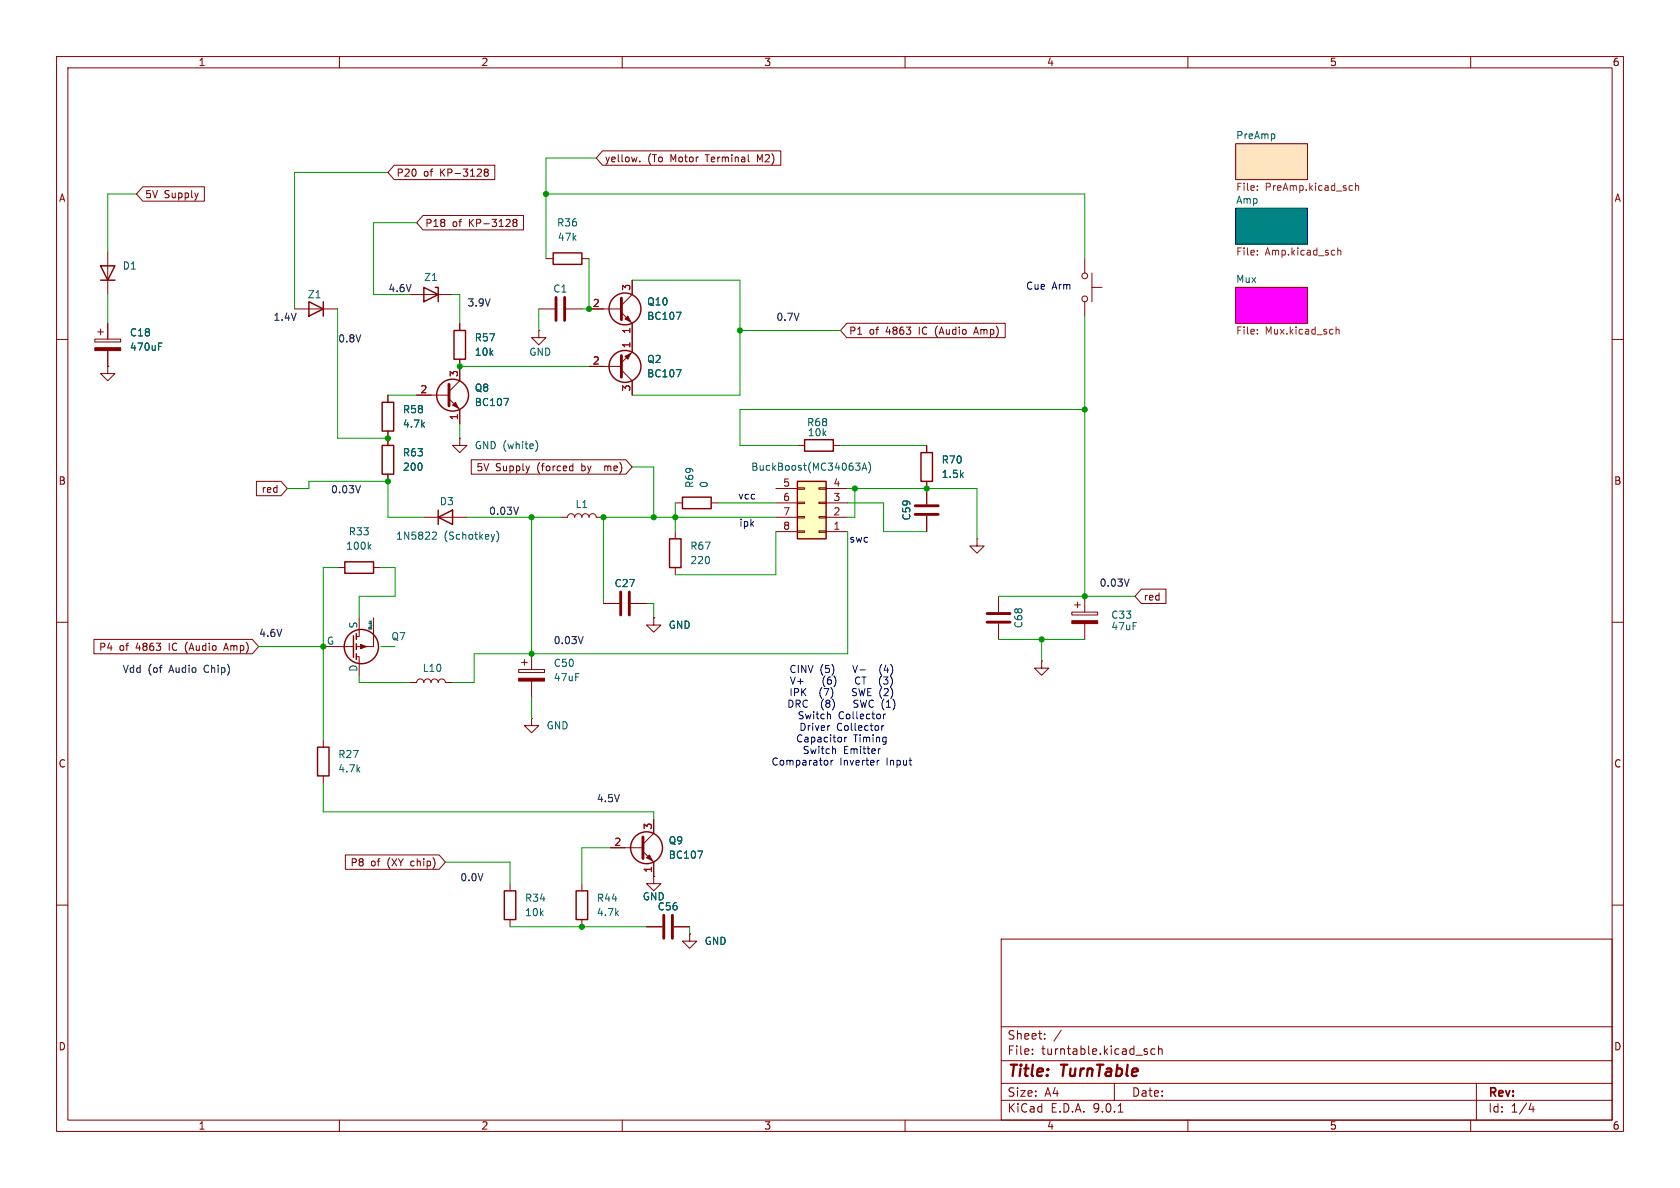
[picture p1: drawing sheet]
<svg xmlns="http://www.w3.org/2000/svg" width="297mm" height="210mm" viewBox="0 0 297 210" stroke-linecap="round" stroke-linejoin="round" font-family="sans-serif">
<g fill="none" stroke="#840000" stroke-width=".18">
<path d="M10 10h277v190h-277zM12 12h273v186h-273zM60 10v2M110 10v2M160 10v2M210 10v2M260 10v2M218.4 25.4h12.7v6.4h-12.7zM16.8 59.9h4.5v.6h-4.5zM17.3 58.7h1M17.8 58.2v1M19 44.5v7.6"/>
<path d="M19 57.2v2.7M52.1 54.6h7.6M72.4 52.1h7.6M81.3 57.2v1.2M96.5 45.7h1.3M102.9 45.7h1.2M104.1 54.6h5.8M109.9 55.2l1.9 2v5l-1.9 1.9M111.8 49.5v2.6l-1.9 1.9M191.8 45.7v2.6M191.8 53.3v2.6M193 50.8h1.8"/>
<path d="M193 48.3v5M218.4 50.8h12.7v6.4h-12.7zM10 60h2M19 64.8v1.2h1.3l-1.3 1.3-1.2-1.3h1.2M19 64.8h.1M19 62v2.8M68.6 77.5v1.2M81.3 63.5v1.3M104.1 64.8h5.8M109.9 65.4l1.9 1.9v2.6M285 60h2M68.6 83.8v1.3"/>
<path d="M74.9 91.4h7.6M119.4 94v1.3M119.4 88.9h1.2M125.7 88.9h1.3M10 110h2M91.7 118.4h4.6v.5h-4.6zM92.2 117.1h1M92.7 116.6v1M94 115.6v2.8M106.7 106.7h2.8M111.5 106.7h2.8M119.4 100.3v1.3"/>
<path d="M189.5 108.2h4.6v.5h-4.6zM190 106.9h1M190.5 106.4v1M191.8 105.4v2.8M191.8 110.2v2.8M285 110h2M57.1 130.8v1.3M57.1 137.2v1.2M94 127v1.3h1.2l-1.2 1.2-1.3-1.2h1.3M94 127h.1M94 120.4v2.8M90.2 156.2v1.3"/>
<path d="M102.9 156.2v1.3M107.9 149.9h5.8M113.7 150.5l1.9 1.9v2.5M115.6 154.9v1.3h1.2l-1.2 1.3-1.3-1.3h1.3M115.6 154.9h.1M115.6 144.8v2.5l-1.9 1.9M10 160h2M90.2 162.6v1.2M102.9 162.6v1.2M114.3 163.8h2.8M119.1 163.8h2.8M121.9 165.1v1.3h1.3l-1.3 1.2-1.3-1.2h1.3"/>
<path d="M121.9 165.1h.1M177 166h108v32h-108zM285 160h2M60 198v2M110 198v2M160 198v2M177 194.5h108M177 191.5h108M177 187.5h108M177 181.5h108M182.5 186.3v.1M182.5 185.5v.1"/>
<path d="M184.7 183.6v.1M184.7 182.8v.1M187.6 182.1l-1.3 2M197 191.5v3M197.7 196.6h.8M202.7 185.9l.2 .2-.2 .3M202.7 185.4l.1 .1M204.2 185.5l-.5-.1-.2 .3v.4l.1 .2h.6M204.8 185.5l.2-.1 .4 .1 .1 .9M204.8 184.9v1.5M210 198v2M260 198v2"/>
<path d="M261 191.5v6.5M270.7 195l-.4 1.1h.9M271 195.6v1"/>
<circle cx="191.8" cy="48.8" r=".51"/>
<circle cx="191.8" cy="52.8" r=".51"/>
</g>
<path d="M218.4 50.8h12.7v6.4h-12.7z" fill="#f0f" stroke="#f0f" stroke-width=".18"/>
<path d="M218.4 36.8h12.7v6.4h-12.7z" fill="#008484" stroke="#008484" stroke-width=".18"/>
<path d="M218.4 25.4h12.7v6.4h-12.7z" fill="#ffe5bf" stroke="#ffe5bf" stroke-width=".18"/>
<g fill="none" stroke="#725600" stroke-width=".18">
<path d="M222.3 32.9v.1M222.3 33.5v.2M238.7 32.8l.4 .1M239.1 33.6l-.4 .1M239.6 32.9l.2-.1 .3 .1 .1 .8M239.6 32.4v1.3M222.3 58.9v.2M222.3 44.3v.1M222.3 45v.1M222.3 58.3v.1M236.2 57.8v1.3M236.2 58.3l.2-.1 .3 .1v.8"/>
<path d="M236.5 43.8v1.3M236.5 44.4l.2-.2 .3 .1v.8"/>
</g>
<path d="M218.4 36.8h12.7v6.4h-12.7z" fill="none" stroke="#000" stroke-width=".18"/>
<g fill="none" stroke="#840000" stroke-width=".25">
<path d="M17.8 47h2.5l-1.3 2.5zM17.8 49.5h2.5M54.6 53.3l2.5 1.3-2.5 1.3zM57.1 53.3v2.6M74.9 50.8l2.6 1.3-2.6 1.2zM77 50.8h.5v2.5M80.3 58.4h2v5.1h-2zM97.8 44.7h5.1v2h-5.1zM67.6 78.7h2v5.1h-2zM77.5 91.4l2.5-1.2v2.5zM77.5 90.2v2.5M118.4 95.3h2v5h-2z"/>
<path d="M120.6 87.9h5.1v2h-5.1zM56.1 132.1h2.1v5.1h-2.1zM89.2 157.5h2v5.1h-2zM101.9 157.5h2v5.1h-2z"/>
<circle cx="110.5" cy="54.6" r="2.82"/>
<circle cx="110.5" cy="64.8" r="2.82"/>
<circle cx="114.3" cy="149.9" r="2.82"/>
</g>
<g fill="#840000" stroke="#840000" stroke-width=".18">
<path d="M16.8 61.5h4.5v.5h-4.5z"/>
<path d="M110.5 63l1-.5-.5 1z"/>
<path d="M110.5 56.4l.5-.5 .5 1z"/>
<path d="M91.7 119.9h4.6v.5h-4.6z"/>
<path d="M189.5 109.7h4.6v.5h-4.6z"/>
<path d="M114.3 151.6l.5-.5 .5 1z"/>
</g>
<path d="M119.6 55.2h.8l-.5 1.3M28.1 61.3h.4M28.1 60.7h.6M119.6 65.3h.8l-.5 1.3M76.6 94.1h.4l.2 .3-.8 .9h.8M87.4 94.5l-.3 .8M87.8 93.9a1.46 1.46 0 0 1 0 1.9M123.4 150.4h.8l-.5 1.3" fill="none" stroke="#006464" stroke-width=".18"/>
<path d="M109.9 52.7v3.8M109.9 62.9v3.8M109.7 104.6v4.1M111.3 104.6v4.1M113.7 148v3.8M117.3 161.8v4.1M118.9 161.8v4.1" fill="none" stroke="#840000" stroke-width=".51"/>
<path d="M141 85.1h5v10.2h-5z" fill="#ffffc2"/>
<g fill="none" stroke="#840000" stroke-width=".25">
<path d="M67.6 71.1h2v5.1h-2zM142.2 77.7h5.1v2.1h-5.1zM61 99.3h5v2h-5zM141 85.1h5v10.2h-5zM162.8 80h2v5.1h-2zM62.5 112.4v3.8M63 112v1M63 113.8v1M63 115.6v1"/>
<circle cx="80" cy="69.8" r="2.82"/>
<circle cx="63.9" cy="114.3" r="3"/>
</g>
<g fill="none" stroke="#840000" stroke-width=".18">
<path d="M25.2 33h10.9v2.6h-10.9l-1.1-1.3zM69.7 29.2h17.8v2.6h-17.8l-1.1-1.3zM74.8 38.1h17.8v2.5h-17.8l-1.1-1.2zM85.8 30.4l-.2-.2 .2-.3h.3l.2 .2-.2 .3M85.8 30.4l-.2 .3 .1 .3 .1 .2 .4-.1 .1-.2v-.2l-.2-.3M85.8 30.4h.3M90.9 39.3l-.2-.2 .2-.3h.3l.2 .2-.2 .3M90.9 39.3l-.2 .3v.3l.2 .1h.4l.1-.2v-.2l-.2-.3M90.9 39.3h.3M106.5 26.7h31.5v2.5h-31.5l-1.1-1.3zM113.1 28.5v.1M132.3 28.5l.2 .1"/>
<path d="M19 57.2v2.7M81.3 57.2v1.2M95.2 58.4v1.3h1.3l-1.3 1.3-1.2-1.3h1.2M95.2 58.4h.1M95.2 54.6h2.8M100.1 54.6h2.8M104.1 54.6h2.6M111.8 49.5v2.6M111.8 57.2v5M149.7 57.1h28v2.6h-28l-1.1-1.3zM172.3 58.7h.6M172.6 57.8l-.5 1.3"/>
<path d="M19 64.8h.1M19 62v2.8M68.6 69.9v1.2M68.6 76.2v2.5M73.7 69.9h5.7M79.4 70.5l1.9 1.9v2.5M81.3 77.5v1.2h1.2l-1.2 1.3-1.3-1.3h1.3M81.3 77.5h.1M81.3 63.5v3.8l-1.9 1.9M104.1 64.8h2.6M111.8 67.3v2.6M141 78.7h1.2"/>
<path d="M147.3 78.7h1.3M163.8 78.7v1.3M45.3 85.1h4.4l1.1 1.3-1.1 1.2h-4.4zM68.6 83.8v1.3M83.3 81.3h27.3l1.2 1.3-1.2 1.2h-27.3zM93.6 82.4l-.3 .8M99.1 91.4h1.2a.64 .64 0 0 1 .7-.6 .64 .64 0 0 1 .6 .6 .64 .64 0 0 1 .6-.6 .64 .64 0 0 1 .7 .6 .64 .64 0 0 1 .6-.6 .64 .64 0 0 1 .6 .6 .64 .64 0 0 1 .7-.6 .64 .64 0 0 1 .6 .6h1.3M100.9 82.4h.4M101.3 82v1.2M101.3 83.2h-.4M106.9 82.4v.8M107.1 82.4l-.2 .1"/>
<path d="M137.2 94h3.8M137.2 91.4h3.8M137.2 88.9h3.8M137.2 86.4h3.8M141 93.9h1.2v.2h-1.2zM141 91.3h1.2v.3h-1.2zM141 88.8h1.2v.2h-1.2zM141 86.2h1.2v.3h-1.2zM144.8 93.9h1.2v.2h-1.2zM144.8 91.3h1.2v.3h-1.2zM144.8 88.8h1.2v.2h-1.2zM144.8 86.2h1.2v.3h-1.2z"/>
<path d="M146 94h3.9M146 91.4h3.9M146 88.9h3.9M146 86.4h3.9M163.8 85.1v4.1M163.8 91.2v2.8M172.7 95.3v1.2h1.3l-1.3 1.3-1.3-1.3h1.3M172.7 95.3h.1M16.6 113h28l1.1 1.3-1.1 1.3h-28zM39.7 114.6h.6M40 113.7l-.5 1.3M57.1 114.3h5.4"/>
<path d="M59.7 100.3h1.3M63 116.1h.5v3.3M63.5 109.2v3.3h-.5M66 109.2v5.1h-3M66 100.3h1.3M106.7 106.7h2.8M111.5 106.7h2.8M115.6 109.2v1.3h1.2l-1.2 1.3-1.3-1.3h1.3M115.6 109.2h.1M176.5 105.4v2.8M176.5 110.2v2.8M184.1 116.8v1.3h1.3l-1.3 1.3-1.2-1.3h1.2"/>
<path d="M184.1 116.8h.1M201.8 104.1h4.3v2.6h-4.3l-1.1-1.3zM72.4 120.7h1.3a.64 .64 0 0 1 .6-.7 .64 .64 0 0 1 .6 .7 .64 .64 0 0 1 .7-.7 .64 .64 0 0 1 .6 .7 .64 .64 0 0 1 .6-.7 .64 .64 0 0 1 .7 .7 .64 .64 0 0 1 .6-.7 .64 .64 0 0 1 .6 .7h1.3M61.1 151.1h16.5l1.1 1.3-1.1 1.3h-16.5zM107.9 149.9h2.6M115.6 154.9h.1M115.6 144.8v2.5M115.6 152.4v2.5M114.3 163.8h2.8M119.1 163.8h2.8M121.9 165.1h.1"/>
</g>
<g fill="none" stroke="#006464" stroke-width=".18">
<path d="M119.6 55.2h.8l-.5 1.3M28.1 61.3h.4M28.1 60.7h.6M89.1 70.4h.8l-.5 1.3M94.7 77.9a1.46 1.46 0 0 1 0 1.9M119.6 65.3h.8l-.5 1.3M65.2 96.6l.4 .5M65.6 96.3l-.5 .4M151.3 81.9h.7l-.4 .4 .4 .2v.4l-.2 .2h-.4M152.4 83.1l.4-1.2 .4 1.2M152.5 82.8h.6M153.5 81.7a1.46 1.46 0 0 1 0 1.9"/>
<path d="M65.4 109.8l.2 .2M65.7 109.8l-.2 .1M123.4 150.4h.8l-.5 1.3"/>
</g>
<path d="M98.3 52.6v4M99.8 52.6v4M79.4 67.9v3.9M161.8 90.9h4.1M161.8 89.4h4.1M174.5 108.5h4.1M174.5 110h4.1" fill="none" stroke="#840000" stroke-width=".51"/>
<g fill="#840000" stroke="#840000" stroke-width=".18">
<path d="M63.8 113.9l1 .4-1 .4z"/>
<path d="M80 71.6l.5-.5 .5 1z"/>
</g>
<path d="M63.7 85.8l-.4 1.3M91.7 89.7l-.5 1.2M103.1 112.5l-.4 1.3M199.6 102.4l-.4 1.2" fill="none" stroke="#0f0f0f" stroke-width=".18"/>
<g fill="none" stroke="#009600" stroke-width=".18">
<path d="M24.1 34.3h-5.1v10.2M68.6 30.5h-16.5v24.1M73.7 39.4h-7.7v12.7h6.4M96.5 34.3h95.3v11.4M105.4 27.9h-8.9v17.8M19 52.1v5.1M59.7 54.6v22.9h8.9M80 52.1h1.3v5.1M95.2 54.6v3.8M104.1 45.7v8.9h-1.2M111.8 49.5h19v20.4h-19M130.8 58.4h17.8"/>
<path d="M191.8 55.9v49.5M68.6 69.9h5.1M81.3 64.8h22.8M81.3 74.9v2.6M148.6 78.7h15.2M191.8 72.4h-61v6.3h10.2M50.8 86.4h3.8v-1.3h14v6.3h6.3M82.5 91.4h16.6M94 91.4v24.2M111.8 82.6h3.8v8.8M119.4 88.9v5.1M127 88.9h10.2"/>
<path d="M137.2 91.4h-30.5v15.3M137.2 94v7.6h-17.8M149.9 94v21.6h-66.1v5.1h-3.8M149.9 88.9h6.3v5.1h7.6M149.9 86.4h22.8v8.9M151.1 86.4v5h-1.2M45.7 114.3h11.4M59.7 100.3h-2.6v30.5M63.5 119.4v1.3h8.9M67.3 100.3h2.5v5.1h-6.3v3.8M67.3 114.3h2.5M114.3 106.7h1.3v2.5"/>
<path d="M176.5 105.4h24.2M176.5 113h15.3M184.1 113v3.8M57.1 138.4v5.1h58.5v1.3M94 123.2v3.8M78.7 152.4h11.5v3.8M107.9 149.9h-5v6.3M90.2 163.8h24.1M121.9 163.8v1.3"/>
</g>
<g fill="none" stroke="#0000c2" stroke-width=".18">
<path d="M150.7 117.6l.5 1.3M151.5 119.7a.72 .72 0 0 0 .2 1.2M155.8 119.5a1.47 1.47 0 0 0 0 1.9M155.9 117.4a1.46 1.46 0 0 0 0 2M146.1 134.4l.3 .2v.4l-.3 .3M146.7 128.3h-.2M146.8 126.3v.8M146.9 134.4v.9M147.3 134.4l-.4 .2M147.7 132.4v.8M149.3 130.3v.9M149.7 130.3l-.4 .3"/>
<path d="M150.7 122.9l.2 .1M150.9 121.7l-.2 .3 .2 .3M151 125h.1M151 124.2l.2 .2M155.4 132.4l-.1 .2M155.4 134.4l-.3 .2M155.9 128.3v.8M156.2 126.2v.9M156.3 128.3l-.4 .2M156.3 126.3l-.1 .2"/>
</g>
<g fill="#009600" stroke="#009600" stroke-width=".18">
<circle cx="106.7" cy="91.4" r=".46"/>
<circle cx="94" cy="115.6" r=".46"/>
<circle cx="102.9" cy="163.8" r=".46"/>
<circle cx="191.8" cy="72.4" r=".46"/>
<circle cx="130.8" cy="58.4" r=".46"/>
<circle cx="119.4" cy="91.4" r=".46"/>
<circle cx="115.6" cy="91.4" r=".46"/>
<circle cx="191.8" cy="105.4" r=".46"/>
<circle cx="68.6" cy="85.1" r=".46"/>
<circle cx="96.5" cy="34.3" r=".46"/>
<circle cx="104.1" cy="54.6" r=".46"/>
<circle cx="81.3" cy="64.8" r=".46"/>
<circle cx="94" cy="91.4" r=".46"/>
<circle cx="68.6" cy="77.5" r=".46"/>
<circle cx="163.8" cy="86.4" r=".46"/>
<circle cx="184.1" cy="113" r=".46"/>
<circle cx="151.1" cy="86.4" r=".46"/>
<circle cx="57.1" cy="114.3" r=".46"/>
</g>
<g font-size="2.8" fill="#840000">
<text x="178" y="190.9">Title:</text>
<text x="187.7" y="190.9">TurnTable</text>
</g>
<g font-size="2.1" fill="#840000">
<text x="178" y="184">Sheet:</text>
<text x="178" y="186.7">File:</text>
<text x="184.1" y="186.7">turntable.kicad_sch</text>
<text x="178" y="196.9">KiCad</text>
<text x="178" y="194.1">Size:</text>
<text x="184.7" y="194.1">A4</text>
<text x="185.7" y="196.9">E.D.A.</text>
<text x="193.3" y="196.9">9.0.1</text>
<text x="200" y="194.1">Date:</text>
<text x="263" y="194.3">Rev:</text>
<text x="263" y="196.9">Id:</text>
<text x="267.1" y="196.9">1/4</text>
</g>
<g font-size="1.8" fill="#840000">
<text x="35" y="11.9">1</text>
<text x="85" y="11.9">2</text>
<text x="135" y="11.9">3</text>
<text x="185" y="11.9">4</text>
<text x="235" y="11.9">5</text>
<text x="285" y="11.9">6</text>
<text x="106.8" y="28.9">yellow.</text>
<text x="114.5" y="28.9">(To</text>
<text x="118.6" y="28.9">Motor</text>
<text x="125" y="28.9">Terminal</text>
<text x="134.3" y="28.9">M2)</text>
<text x="10.3" y="35.9">A</text>
<text x="25.6" y="35.2">5V</text>
<text x="29" y="35.2">Supply</text>
<text x="70" y="31.4">P20</text>
<text x="74.9" y="31.4">of</text>
<text x="77.9" y="31.4">KP-3128</text>
<text x="285.3" y="35.9">A</text>
<text x="75.1" y="40.3">P18</text>
<text x="79.9" y="40.3">of</text>
<text x="83" y="40.3">KP-3128</text>
<text x="150" y="59.4">P1</text>
<text x="153.7" y="59.4">of</text>
<text x="156.7" y="59.4">4863</text>
<text x="162.7" y="59.4">IC</text>
<text x="165.8" y="59.4">(Audio</text>
<text x="172.9" y="59.4">Amp)</text>
<text x="84.1" y="83.5">5V</text>
<text x="87.6" y="83.5">Supply</text>
<text x="95.1" y="83.5">(forced</text>
<text x="103.1" y="83.5">by</text>
<text x="107.5" y="83.5">me)</text>
<text x="10.3" y="85.9">B</text>
<text x="46.1" y="87.3">red</text>
<text x="285.3" y="85.9">B</text>
<text x="202.1" y="106.4">red</text>
<text x="17.4" y="115.3">P4</text>
<text x="21.1" y="115.3">of</text>
<text x="24.1" y="115.3">4863</text>
<text x="30.1" y="115.3">IC</text>
<text x="33.2" y="115.3">(Audio</text>
<text x="40.3" y="115.3">Amp)</text>
<text x="10.3" y="135.9">C</text>
<text x="285.3" y="135.9">C</text>
<text x="61.9" y="153.4">P8</text>
<text x="65.5" y="153.4">of</text>
<text x="68.6" y="153.4">(XY</text>
<text x="72.9" y="153.4">chip)</text>
<text x="10.3" y="185.9">D</text>
<text x="285.3" y="185.9">D</text>
<text x="35" y="199.9">1</text>
<text x="85" y="199.9">2</text>
<text x="135" y="199.9">3</text>
<text x="185" y="199.9">4</text>
<text x="235" y="199.9">5</text>
<text x="285" y="199.9">6</text>
</g>
<g font-size="1.8" fill="#006464">
<text x="218.4" y="24.7">PreAmp</text>
<text x="98.4" y="40.2">R36</text>
<text x="218.4" y="36.1">Amp</text>
<text x="21.6" y="47.9">D1</text>
<text x="98.5" y="42.8">47k</text>
<text x="54.3" y="52.9">Z1</text>
<text x="74.9" y="49.9">Z1</text>
<text x="97.7" y="51.9">C1</text>
<text x="218.4" y="50.1">Mux</text>
<text x="22.9" y="59.7">C18</text>
<text x="114.3" y="54.2">Q10</text>
<text x="114.3" y="56.7">BC107</text>
<text x="22.9" y="62.2">470uF</text>
<text x="83.8" y="63.1">10k</text>
<text x="83.8" y="60.6">R57</text>
<text x="93.5" y="63.1">GND</text>
<text x="114.3" y="64.4">Q2</text>
<text x="83.8" y="72">BC107</text>
<text x="83.8" y="69.4">Q8</text>
<text x="114.3" y="66.9">BC107</text>
<text x="71.1" y="75.8">4.7k</text>
<text x="71.1" y="73.3">R58</text>
<text x="142.6" y="75.5">R68</text>
<text x="142.7" y="77.3">10k</text>
<text x="71.1" y="83.4">200</text>
<text x="71.1" y="80.9">R63</text>
<text x="83.8" y="79.6">GND (white)</text>
<text x="132.7" y="83.4">BuckBoost(MC34063A)</text>
<text x="166.4" y="82.1">R70</text>
<text x="77.7" y="89.5">D3</text>
<text x="122.8" y="86.4" transform="rotate(-90 122.8 86.4)">R69</text>
<text x="125.3" y="86.4" transform="rotate(-90 125.3 86.4)">0</text>
<text x="166.4" y="84.7">1.5k</text>
<text x="61.6" y="94.8">R33</text>
<text x="69.9" y="95.6">1N5822</text>
<text x="78.5" y="95.6">(Schotkey)</text>
<text x="101.6" y="90">L1</text>
<text x="161.1" y="92.1" transform="rotate(-90 161.1 92.1)">C59</text>
<text x="61.1" y="97.4">100k</text>
<text x="121.9" y="99.9">220</text>
<text x="121.9" y="97.4">R67</text>
<text x="108.5" y="104">C27</text>
<text x="63.2" y="111.2" transform="rotate(-90 63.2 111.2)">S</text>
<text x="69.1" y="113.4">Q7</text>
<text x="118.1" y="111.4">GND</text>
<text x="180.9" y="111.2" transform="rotate(-90 180.9 111.2)">C68</text>
<text x="196.4" y="109.6">C33</text>
<text x="196.4" y="111.6">47uF</text>
<text x="57.7" y="114">G</text>
<text x="63.2" y="118.8" transform="rotate(-90 63.2 118.8)">D</text>
<text x="74.6" y="119">L10</text>
<text x="97.8" y="118.1">C50</text>
<text x="97.8" y="120.6">47uF</text>
<text x="96.5" y="129.1">GND</text>
<text x="59.7" y="136.8">4.7k</text>
<text x="59.7" y="134.2">R27</text>
<text x="118.1" y="149.5">Q9</text>
<text x="118.1" y="152">BC107</text>
<text x="92.7" y="159.6">R34</text>
<text x="105.4" y="159.6">R44</text>
<text x="113.5" y="159.4">GND</text>
<text x="116.2" y="161.1">C56</text>
<text x="92.7" y="162.2">10k</text>
<text x="105.4" y="162.2">4.7k</text>
<text x="124.5" y="167.2">GND</text>
</g>
<g font-size="1.8" fill="#725600">
<text x="218.4" y="34.1">File:</text>
<text x="223.7" y="34.1">PreAmp.kicad_sch</text>
<text x="218.4" y="45.5">File:</text>
<text x="223.7" y="45.5">Amp.kicad_sch</text>
<text x="218.4" y="59.5">File:</text>
<text x="223.7" y="59.5">Mux.kicad_sch</text>
</g>
<g font-size="1.8" fill="#0f0f0f">
<text x="68.6" y="51.7">4.6V</text>
<text x="48.3" y="56.8">1.4V</text>
<text x="82.5" y="54.3">3.9V</text>
<text x="137.2" y="56.8">0.7V</text>
<text x="59.7" y="60.6">0.8V</text>
<text x="58.4" y="87.3">0.03V</text>
<text x="86.4" y="91.1">0.03V</text>
<text x="194.3" y="103.8">0.03V</text>
<text x="45.7" y="112.7">4.6V</text>
<text x="97.8" y="114">0.03V</text>
<text x="21.6" y="119">Vdd</text>
<text x="26.1" y="119">(of</text>
<text x="30" y="119">Audio</text>
<text x="36.4" y="119">Chip)</text>
<text x="105.4" y="141.9">4.5V</text>
<text x="81.3" y="155.9">0.0V</text>
</g>
<g font-size="1.8" fill="#a90000">
<text x="111.5" y="51.5" transform="rotate(-90 111.5 51.5)">3</text>
<text x="104.7" y="54.4">2</text>
<text x="111.5" y="59.1" transform="rotate(-90 111.5 59.1)">1</text>
<text x="104.7" y="64.5">2</text>
<text x="111.5" y="61.7" transform="rotate(-90 111.5 61.7)">1</text>
<text x="74.2" y="69.6">2</text>
<text x="81" y="66.7" transform="rotate(-90 81 66.7)">3</text>
<text x="111.5" y="69.3" transform="rotate(-90 111.5 69.3)">3</text>
<text x="81" y="74.4" transform="rotate(-90 81 74.4)">1</text>
<text x="138.4" y="88.6">6</text>
<text x="138.4" y="86.1">5</text>
<text x="147.2" y="88.6">3</text>
<text x="147.2" y="86.1">4</text>
<text x="138.4" y="93.7">8</text>
<text x="138.4" y="91.2">7</text>
<text x="147.2" y="93.7">1</text>
<text x="147.2" y="91.2">2</text>
<text x="108.5" y="149.6">2</text>
<text x="115.3" y="146.8" transform="rotate(-90 115.3 146.8)">3</text>
<text x="115.3" y="154.4" transform="rotate(-90 115.3 154.4)">1</text>
</g>
<g font-size="1.8" fill="#0000c2">
<text x="181.3" y="51.4">Cue</text>
<text x="186" y="51.4">Arm</text>
<text x="130.4" y="88.5">vcc</text>
<text x="130.6" y="93.3">ipk</text>
<text x="150.1" y="96.1">swc</text>
<text x="139.5" y="119.2">CINV</text>
<text x="144.9" y="119.2">(5)</text>
<text x="151.3" y="119.2">V-</text>
<text x="156.3" y="119.2">(4)</text>
<text x="139.1" y="125.3">DRC</text>
<text x="139.5" y="123.3">IPK</text>
<text x="139.5" y="121.2">V+</text>
<text x="144.9" y="123.3">(7)</text>
<text x="145.2" y="125.3">(8)</text>
<text x="145.7" y="121.2">(6)</text>
<text x="151.4" y="123.3">SWE (2)</text>
<text x="151.6" y="125.3">SWC (1)</text>
<text x="152.1" y="121.2">CT</text>
<text x="156.7" y="121.2">(3)</text>
<text x="140.6" y="131.4">Capacitor</text>
<text x="140.9" y="127.4">Switch</text>
<text x="141.2" y="129.4">Driver</text>
<text x="147.9" y="129.4">Collector</text>
<text x="148.2" y="127.4">Collector</text>
<text x="150.9" y="131.4">Timing</text>
<text x="136.3" y="135.5">Comparator</text>
<text x="141.8" y="133.5">Switch</text>
<text x="148.5" y="135.5">Inverter</text>
<text x="149.1" y="133.5">Emitter</text>
<text x="156.8" y="135.5">Input</text>
</g>
<text font-size=".7" fill="#006464" x="65.8" y="111.5" transform="rotate(-90 65.8 111.5)">Bulk</text>
</svg>
